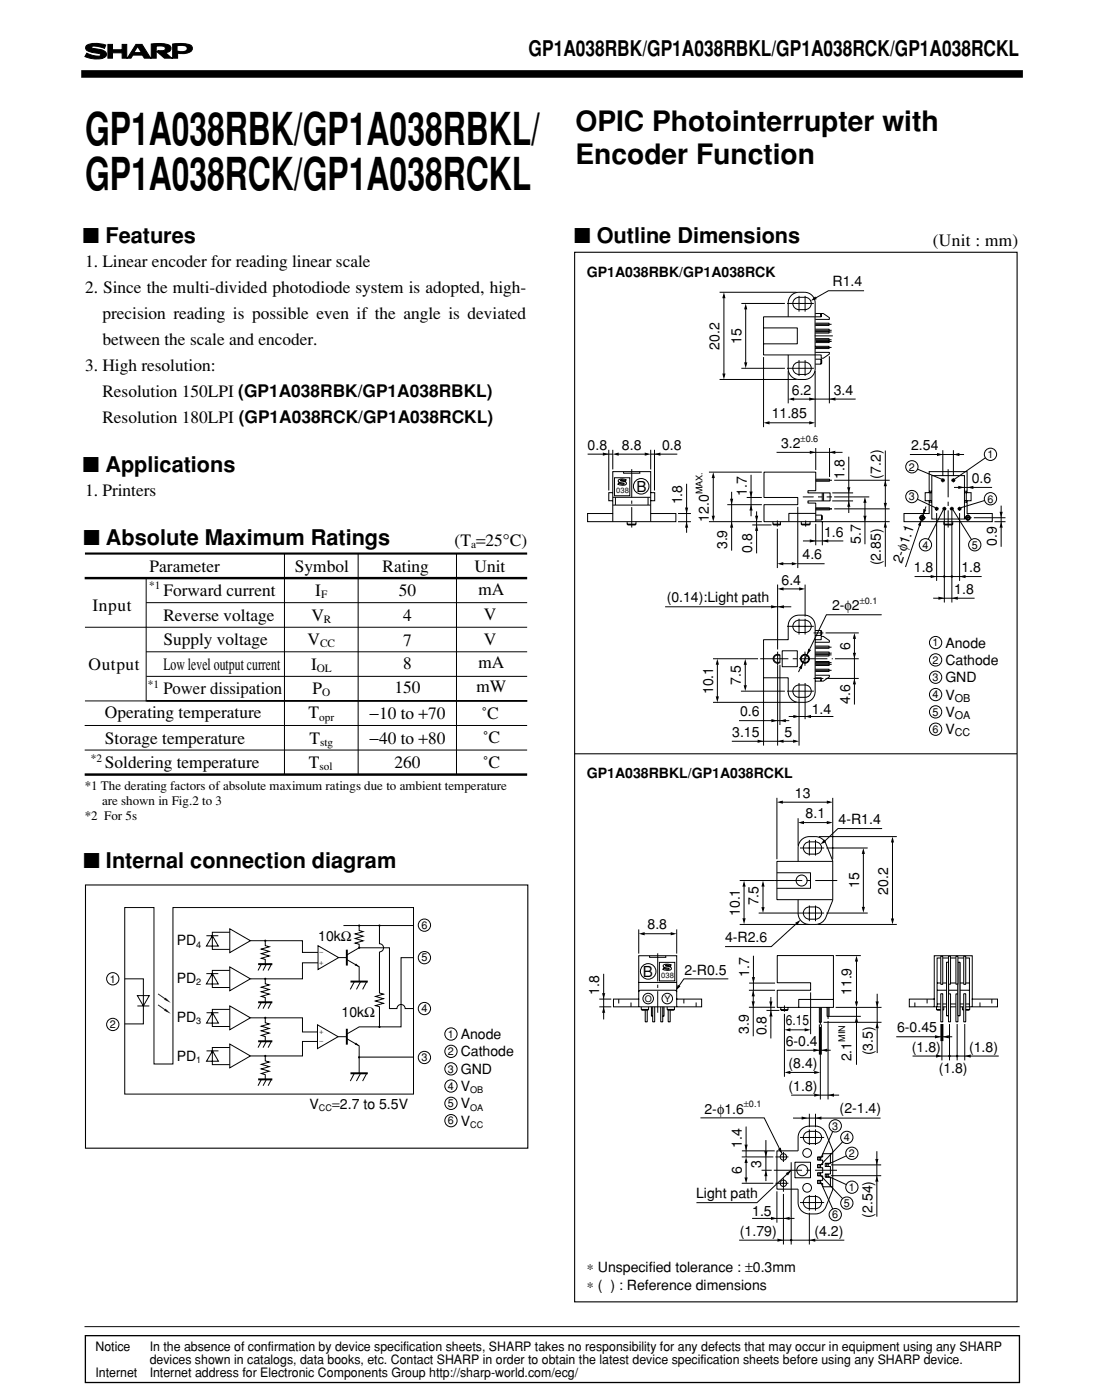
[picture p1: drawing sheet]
<svg xmlns="http://www.w3.org/2000/svg" width="180mm" height="228mm" viewBox="0 0 180 228" stroke-linecap="round" stroke-linejoin="round" font-family="sans-serif">
<path d="M13.8 12h152" fill="none" stroke="#000" stroke-width="1.2"/>
<path d="M14 7.5a3.6 3.6 0 0 1 3.2-.2l-.2 .6-1.7-.4h-.3l-.1 .2 .2 .2a4.5 4.5 0 0 1 2.1 .6 .73 .73 0 0 1 0 .8 .73 .73 0 0 1-.8 .3h-1l-1.6-.4 .3-.5a3.2 3.2 0 0 0 2.3 .3 .32 .32 0 0 0-.4-.3 3.6 3.6 0 0 1-2-.7zM17.6 7.2h.7v.9h1.6v-.9h.7v2.3h-.7v-.9h-1.6v.9h-.7zM22.1 7.2h1l1.4 2.3h-1l-.3-.5h-1.6l-.3 .5h-.6zM22.4 7.7l.5 .8h-1zM24.6 7.2a6.4 6.4 0 0 1 2.9 .1 .69 .69 0 0 1 .2 .9 .69 .69 0 0 1-.8 .4l1.1 .9h-1.2l-1.2-1.1 .1-.2 .3 .1a.96 .96 0 0 0 .9-.3 .67 .67 0 0 0-1-.5h-.5v2h-.8zM28.1 7.2a6.4 6.4 0 0 1 2.9 .1 .7 .7 0 0 1 .3 .8 .7 .7 0 0 1-.7 .5l-1 .1-.7-.1v.9h-.8zM28.9 7.5h1a.41 .41 0 0 1 .5 .5l-.5 .3-1-.1zM13.8 216h152" fill="none" stroke="#000" stroke-width=".16"/>
<path d="M14 7.5a3.6 3.6 0 0 1 3.2-.2l-.2 .6-1.7-.4h-.3l-.1 .2 .2 .2a4.5 4.5 0 0 1 2.1 .6 .73 .73 0 0 1 0 .8 .73 .73 0 0 1-.8 .3h-1l-1.6-.4 .3-.5a3.2 3.2 0 0 0 2.3 .3 .32 .32 0 0 0-.4-.3 3.6 3.6 0 0 1-2-.7zM17.6 7.2h.7v.9h1.6v-.9h.7v2.3h-.7v-.9h-1.6v.9h-.7zM22.1 7.2h1l1.4 2.3h-1l-.3-.5h-1.6l-.3 .5h-.6zM24.6 7.2a6.4 6.4 0 0 1 2.9 .1 .69 .69 0 0 1 .2 .9 .69 .69 0 0 1-.8 .4l1.1 .9h-1.2l-1.2-1.1 .1-.2 .3 .1a.96 .96 0 0 0 .9-.3 .67 .67 0 0 0-1-.5h-.5v2h-.8zM28.1 7.2a6.4 6.4 0 0 1 2.9 .1 .7 .7 0 0 1 .3 .8 .7 .7 0 0 1-.7 .5l-1 .1-.7-.1v.9h-.8z" fill="#000"/>
<g fill="#fff">
<path d="M28.9 7.5h1a.41 .41 0 0 1 .5 .5l-.5 .3-1-.1z"/>
<path d="M22.4 7.7l.5 .8h-1z"/>
</g>
<path d="M128.3 51.6v-2.3a1.73 1.73 0 0 1 1.7-1.7 2.24 2.24 0 0 1 2.4 .9l.2 .8v2.3M129.3 48.7a1.92 1.92 0 0 1 2.6 .3 1 1 0 0 1-.9 1.4h-1a1 1 0 0 1-.9-.6 1 1 0 0 1 .2-1.1zM132.7 52.6h2.2v.4h-2.2M132.7 53.9h2.2v.3h-2.2M148.4 76l4.8 2M161.2 74l-5.9 4M148.4 80.9l3.8 1.8M153.5 83l-2.9 5.7M155.1 83l3.5 5.7M161.2 81.2l-4.9 1.5" fill="none" stroke="#000" stroke-width=".16"/>
<path d="M128.1 49.4h4.3M132.6 54.7h2.9M132.7 52.8h2.6M132.7 54.1h2.6" fill="none" stroke="#000" stroke-width=".16" stroke-dasharray="4.6 .5 .5 .5" stroke-linecap="butt"/>
<path d="M130 48.2v2.5M131 48.2v2.5" fill="none" stroke="#000" stroke-width=".16" stroke-dasharray="4.6 .7 .7 .7" stroke-linecap="butt"/>
<path d="M132.7 53.6h2.2v.4h-2.2z" fill="#fff" stroke="#000" stroke-width=".16"/>
<g fill="none" stroke="#000" stroke-width=".16" stroke-dasharray="4.6 .5 .5 .5" stroke-linecap="butt">
<path d="M128.1 60h4.3M132.7 53.8h2.6M132.7 56.6h2.6M132.7 55.3h2.6M132.7 78.2h2.7M153.1 78.2h.7M153.4 77.9v.7M155.1 77.9v.7M155.5 78.2h-.7M132.7 82.9h2.7M150.1 83.8v1.1M150.7 84.3h-1.2"/>
<path d="M152.1 82.9h.7M152.4 82.5v.7M153.3 82.9h.7M153.7 82.5v.7M154.9 82.5v.7M155.2 82.9h-.7M156.1 82.5v.7M156.5 82.9h-.7M157.5 83.8v1.1M158.1 84.3h-1.1"/>
</g>
<path d="M130.6 80.9h4.8" fill="none" stroke="#000" stroke-width=".16" stroke-dasharray="1.8 .7 .7 .7" stroke-linecap="butt"/>
<path d="M130 61.2v-2.6M131 61.2v-2.6" fill="none" stroke="#000" stroke-width=".16" stroke-dasharray="4.6 .7 .7 .7" stroke-linecap="butt"/>
<path d="M129.3 59.3a1.92 1.92 0 0 1 2.6 .3 1 1 0 0 1-.9 1.4h-1a1 1 0 0 1-.9-.6 1 1 0 0 1 .2-1.1zM132.6 51.6v8.5a1.73 1.73 0 0 1-1.7 1.7 2.24 2.24 0 0 1-2.4-.9l-.2-.8v-2.3M132.7 56.4h2.2v.4h-2.2M132.7 55.1h2.2v.4h-2.2M132.7 78h2.3v.4h-2.3M153.2 78h.4v.4h-.4zM155 78h.3v.4h-.3zM132.7 82.7h2.3v.3h-2.3M152.2 82.7h.4v.3h-.4zM153.5 82.7h.4v.3h-.4zM154.7 82.7h.4v.3h-.4zM156 82.7h.3v.3h-.3z" fill="none" stroke="#000" stroke-width=".16"/>
<path d="M132.7 55.4h2.2v.4h-2.2z" fill="#fff" stroke="#000" stroke-width=".16"/>
<path d="M132.7 55.6h2.6M128.1 112.6h4.3M130 113.8v-2.6M131 113.8v-2.6M132.7 109.2h2.6M132.7 107.9h2.6" fill="none" stroke="#000" stroke-width=".16" stroke-dasharray="4.6 .5 .5 .5" stroke-linecap="butt"/>
<g fill="none" stroke="#000" stroke-width=".16">
<path d="M117.1 47.6h12.5M120.6 49.4h7.1M120.6 60h7.1M124.2 53.4h5.5v2.6h-5.5M124.2 58.2v11.4M132.7 58.5h.9l.1 .1v.6l-.1 .1h-.9M132.7 51.1h.9M132.7 52h2.3v-.3l-1-.6h-.4v.5h-9.4v6.2h9.4v.5h.4l1-.6v-.3h-2.3M133.6 51.1v.5M133.6 58.5v.8M135 58v7.7M117.1 61.8h12.5"/>
<path d="M128.3 60.4v5.3M132.6 60.4v9.2M130.4 85v.4l.1 .1h1.2l.1-.1v-.4M130.4 85.4h1.4M132.7 83.9h1l.1 .1v.6l-.1 .1h-1M133.7 83.9v.8M153.6 85v.4l.1 .1h1.2l.1-.1v-.4M153.6 85.4h1.4M129.3 111.8a1.92 1.92 0 0 1 2.6 .4 1 1 0 0 1-.9 1.4h-1a1 1 0 0 1-.9-.7 1 1 0 0 1 .2-1.1zM132.7 109h2.2v.3h-2.2M132.7 107.7h2.2v.4h-2.2"/>
</g>
<path d="M123.7 107.3h11.8" fill="none" stroke="#000" stroke-width=".16" stroke-dasharray="4.6 .7 .7 .4" stroke-linecap="butt"/>
<path d="M132.7 108h2.2v.4h-2.2z" fill="#fff" stroke="#000" stroke-width=".16"/>
<path d="M128.1 102h4.3M130 100.8v2.5M131 100.8v2.5M132.4 103.1h1.6M132.7 108.2h2.6M132.7 105.4h2.6M132.7 106.6h2.6" fill="none" stroke="#000" stroke-width=".16" stroke-dasharray="4.6 .5 .5 .5" stroke-linecap="butt"/>
<path d="M129.3 101.3a1.92 1.92 0 0 1 2.6 .3 1 1 0 0 1-.9 1.4h-1a1 1 0 0 1-.9-.6 1 1 0 0 1 .2-1.1zM132.7 105.2h2.2v.4h-2.2M132.7 106.5h2.2v.3h-2.2" fill="none" stroke="#000" stroke-width=".16"/>
<path d="M132.7 106.2h2.2v.3h-2.2z" fill="#fff" stroke="#000" stroke-width=".16"/>
<path d="M102.8 76.4v9.5M126.5 84.8v1M131.1 84.8v1M132.7 82.9h2.7M126.5 108.4v-2.3M131 108.4v-2.3M132.4 110.5h1.6M132.7 106.4h2.6" fill="none" stroke="#000" stroke-width=".16" stroke-dasharray="4.6 .5 .5 .5" stroke-linecap="butt"/>
<g fill="none" stroke="#000" stroke-width=".16">
<path d="M117.8 48.1v13.2M121.3 49.9v9.6M140.6 47.4h-5.8l-2.4 1.3M95.6 74h4.1M99.1 73.3v6.6M99.7 76.8h6.2v6.8h4.1v1.4h-14.4v-1.4h4.1zM99.7 73.3v3.2M100 77.8h2.5v2.9h-2.5zM100.2 74h5.2M100.7 78.1l.5-.1 .7 .1-.1 .2-.6-.1-.2 .1 .6 .1a.3 .3 0 0 1 .3 .5l-.6 .1-.8-.1 .2-.3 .6 .2h.3l-.1-.1a.86 .86 0 0 1-.9-.5zM101.5 76.8v.3h2.6v-.3M105.9 74h4.3"/>
<path d="M105.9 73.3v3.2M106.5 73.3v6.6M111.7 78.8v8M115.4 76.9h8.6M116.1 77.4v7.1M122.2 77.3v6.8M124.3 76.9h8.4v3h-1.2v.4h3.6v1.3h-3.6v.3h1.2v3.1h-8.4v-2.8h5.5v-1.2h-5.5zM124.7 68.9h7.5M126.4 73.7h10.7M128.7 65h10.5M132.7 73v3.5M135 73v4.7"/>
<path d="M135.7 78.2h9.1M138.1 74.4v9.1M144.1 73.4v18.9M148.1 74h8.8M151.2 80h.4M151.6 77.5h5.3v7h-5.3zM153.4 73.3v4.2M155.1 73.3v4.2M155.2 79.4h6.2M156.9 80h.5M99.7 80.2h-.6v1.3h.6M99.7 81h6.2"/>
<path d="M99.7 82.3h6.2M99.7 83.6v1.4M100.1 81v1.2M102.1 85v.4l.1 .1h1.2l.1-.1v-.4M102.1 85.4h1.4M105.5 81v1.2M105.9 80.2h.6v1.3h-.6M105.9 83.6v1.4M108.2 98.8h20.6M110.3 85h2.1M110.3 83.6h2.1M115.4 85h8.6"/>
<path d="M118.3 82.2h5.7M119.1 80.1v9.6M121.5 81h2.5M122.4 85.5h3.2M123.1 83.3v6.8M125.8 85v.4l.1 .1h1.1v-.5M125.8 85.4h1.2M126.5 86.1v6.4M126.5 95.2v10.6M127 91.8h2.3M127 95.9h3.5M129.8 82.5v10"/>
<path d="M129.8 91.8h4.4M130.7 88.1h6.5M131 95.2v5.2M132.7 85.3v3.5M132.7 85h12.1M132.7 83.6h-4.3v1.3M133.8 80.3v1.3M133.8 84.9v3.9M134 80.3v1.3M135.4 80.3h3.4M135.4 81.6h3.4M135.7 82.9h9.1"/>
<path d="M135.7 80.9h5.8M140.7 81.4v7.2M148.8 93.9h10.9M150.7 82.5l-3.4 9.8M151.2 80.2v-3.4h6.2v3.4M151.2 81.5v2.1h-4.1v1.4h14.4v-1.4h-4.1v-2.1M151.2 81.8h.4M151.3 80.2v1.3M151.6 80.2h-1v1.3h1M151.9 97.4h6.7M152.4 83.6v11M153.7 83.2v14.9"/>
<path d="M154.9 83.2v14.9M156.1 83.6v11M156.9 81.8h.5M156.9 80.2h1.1v1.3h-1.1M157.2 80.2v1.3M158.5 84.3h5.1M161.8 85h1.8M162.9 82.3v6.7M116 114.4h13.6M116 107.3h7.3M116.7 107.8v6.1M120.3 117.4h8.1"/>
<path d="M120.6 112.6h7.1M121.3 107.8v4.3M124.2 104.2h4.1v-2.3a1.73 1.73 0 0 1 1.7-1.7 2.24 2.24 0 0 1 2.4 .8l.2 .9v10.7a1.73 1.73 0 0 1-1.7 1.8 2.24 2.24 0 0 1-2.4-.9l-.2-.9v-2.2h-4.1zM124.2 110.4v11M126 106.8a.73 .73 0 0 1 .9-.1v1.2a.73 .73 0 0 1-.9-.2 .73 .73 0 0 1 0-.9zM126.5 108.4v13M126.9 106.8a.61 .61 0 0 0-.8 .1 .61 .61 0 0 0 0 .8 .61 .61 0 0 0 .8 .1M126.9 108.3v9.8M127.3 106h2.4v2.6h-2.4zM128.3 116.7h7.3M130 113.8v7.6M131 113.8v3.3"/>
<path d="M132.6 104.2h1v-.6h.4l1 .7v.3h-2.3M132.7 102.7h.9l.1 .1v.5l-.1 .2h-.9M132.7 110h2.3v.2l-1 .7h-.4v-.5h-1M133.6 102.7v.8M133.6 110.4v.5M133.6 110.9h-.9M134.3 103.1h5.4M134.3 110.5h5.4M135.9 107.3h3.8M139 103.6v11.1M143.5 100.1h-9l-4.6 9.3M119.1 120.7h10.4"/>
<circle cx="104.3" cy="79.2" r="1.27"/>
<circle cx="150.1" cy="84.3" r=".29"/>
<circle cx="150.1" cy="84.3" r=".4"/>
<circle cx="157.5" cy="84.3" r=".29"/>
<circle cx="157.5" cy="84.3" r=".4"/>
<circle cx="131" cy="107.3" r=".61"/>
<circle cx="131" cy="107.3" r=".73"/>
</g>
<path d="M154.3 76.4v9.5" fill="none" stroke="#000" stroke-width=".16" stroke-dasharray="4.6 .7 .7 .7" stroke-linecap="butt"/>
<path d="M93.5 41.1h72v170.9h-72zM93.5 122.8h72" fill="none" stroke="#000" stroke-width=".18"/>
<g fill="#000">
<path d="M117.8 47.6l.3 1h-.6zM121.1 59h.5l-.3 1zM121.3 49.4l.3 1h-.5zM131.9 49l.8-.7 .2 .4zM98.1 73.7l1 .3-1 .2zM99.7 74l1-.3v.5zM104.9 73.7l1 .3-1 .2zM106.5 74l1-.3v.5zM116.1 76.9l.2 1h-.5zM117.5 60.8h.6l-.3 1zM124.2 68.9l1-.3v.5zM128.3 65l.9-.3v.6z"/>
<path d="M131.7 64.7l.9 .3-.9 .3zM131.7 68.6l.9 .3-.9 .2zM131.8 73.4l.9 .3-.9 .2zM135 73.7l.9-.3v.5zM135 65l.9-.3v.6zM137.9 79.3h.5l-.3 1zM144.1 78.2l.2 1h-.5zM152.5 73.8l.9 .2-.9 .3zM155.9 79.1l1 .3-1 .2zM155.2 74l.9-.2v.5zM157.4 79.4l1-.3v.5zM111.5 82.7h.5l-.3 .9z"/>
<path d="M111.7 85l.3 .9h-.5zM115.8 84h.5l-.2 1zM118.8 81.2h.5l-.2 1zM119.1 85l.2 .9h-.5zM122 80h.5l-.3 1zM122.2 82.2l.3 .9h-.5zM122.9 84h.5l-.3 1zM123.1 85.5l.3 .9h-.5zM125.5 98.6l.9 .2-.9 .3zM126.5 91.8l1-.3v.6zM126.5 95.9l1-.3v.6zM126.6 98.8l1-.2v.5z"/>
<path d="M128.9 91.5l.9 .3-.9 .3zM130 95.6l1 .3-1 .3zM131.8 87.8l.9 .3-.9 .3zM133.8 88.1l1-.3v.6zM138.1 81.6l.3 .9h-.5zM140.5 84h.5l-.3 1zM140.7 80.9l.3 1h-.5zM143.8 81.9h.5l-.2 1zM144.1 85l.2 .9h-.5zM149.9 84.7l-.1 1-.4-.2zM150.3 82.9l.4 .1-.5 .9zM151.4 93.6l1 .3-1 .2z"/>
<path d="M152.7 97.2l1 .2-1 .3zM154.9 97.4l1-.2v.5zM156.1 93.9l1-.3v.5zM162.7 83.3h.5l-.3 1zM162.9 85l.3 .9h-.5zM116.7 107.3l.3 .9h-.5zM116.5 113.4h.5l-.3 1zM121.3 107.3l.2 1h-.5zM121 111.6h.5l-.2 1zM125.5 117.1l1 .3-1 .2zM126.9 117.4l1-.3v.5zM129.1 116.4l1 .3-1 .2z"/>
<path d="M130.7 108l-.2 1-.5-.2zM131 116.7l1-.3v.5zM131.5 105.6l.5 .3-.7 .7zM139 110.5l.3 .9h-.5zM139 103.1l.3 .9h-.5zM138.8 106.3h.5l-.3 1zM123.3 120.5l.9 .2-.9 .3zM126.5 120.7l1-.2v.5zM129.1 120.5l.9 .2-.9 .3z"/>
<circle cx="153.7" cy="93.9" r=".2"/>
<circle cx="154.9" cy="93.9" r=".2"/>
</g>
<g fill="#fff" stroke="#000" stroke-width=".16">
<circle cx="150.6" cy="88.7" r="1"/>
<circle cx="158.6" cy="88.7" r="1"/>
<circle cx="161.2" cy="81.2" r="1"/>
<circle cx="161.2" cy="74" r="1"/>
<circle cx="148.4" cy="76" r="1"/>
<circle cx="148.4" cy="80.9" r="1"/>
<circle cx="152.2" cy="104.6" r="1"/>
<circle cx="152.2" cy="107.5" r="1"/>
<circle cx="152.2" cy="110.3" r="1"/>
<circle cx="152.2" cy="113.1" r="1"/>
<circle cx="152.2" cy="115.9" r="1"/>
<circle cx="152.2" cy="118.8" r="1"/>
</g>
<path d="M130.2 138.1h3.9M131.7 139.3v-2.5M132.7 139.3v-2.5M126 143.4h10.2M130.2 148.7h3.9M131.7 147.5v2.5M132.7 147.5v2.5M127.6 163.7v1.1M133.5 164.1v2.8M134.7 164.1v1.8" fill="none" stroke="#000" stroke-width=".16" stroke-dasharray="4.6 .7 .7 .7" stroke-linecap="butt"/>
<g fill="none" stroke="#000" stroke-width=".16">
<path d="M131 137.4a1.91 1.91 0 0 1 2.6 .3 1 1 0 0 1-.9 1.4h-1a1 1 0 0 1-.9-.6 1 1 0 0 1 .2-1.1zM103.9 155.6h6.2v7.1h4.1v1.3h-14.4v-1.3h4.1zM103.9 160h6.2M105.7 155.6v.3h2.6v-.3M107.3 156.7h2.5v3h-2.5zM108 157.1l.5-.1 .7 .1-.1 .2-.6-.1-.2 .1 .6 .1a.3 .3 0 0 1 .3 .5l-.6 .1-.7-.1 .1-.3 .6 .2h.3l-.1-.1a.87 .87 0 0 1-.9-.5zM126.4 142.1h5.5v2.6h-5.5M126.5 155.6h9.1v8.5h-9.1v-2.8h5.4v-1.3h-5.4zM129.9 140.3v-2.2a1.83 1.83 0 0 1 1.8-1.9 2.45 2.45 0 0 1 2.5 .8l1.3 3.3v6.2l-1.1 2.9a1.84 1.84 0 0 1-1.7 1.1 2.37 2.37 0 0 1-2.6-.9l-.2-.9v-2.2M131 148a1.91 1.91 0 0 1 2.6 .3 1 1 0 0 1-.9 1.4h-1a1 1 0 0 1-.9-.6 1 1 0 0 1 .2-1.1zM135.5 140.3h-9.1v6.2h9.1M152 155.6h6.2v7.1h4.1v1.3h-14.3v-1.3h4z"/>
<path d="M103.9 161.5l.3-.2h5.6l.3 .2M103.9 162.6v1.4M104.3 164v.4l.2 .1h.9l.1-.1v-.4M104.3 164.4h1.2M105 164.5v1.9h.3v-1.9M106 163.9v1.6h.2M106.2 163.9v2.5h.3v-2.5M107.5 163.9v2.5h.3v-2.5M108 163.9v1.6h-.2M108.6 164v.4l.1 .1h.9l.2-.1v-.4M108.6 164.4h1.2M108.7 164.5v1.9h.4v-1.9"/>
<path d="M110.1 162.6v1.4M127.1 164.1v.3l.1 .1h.9l.1-.1v-.3M127.1 164.4h1.1M133.3 164.1v2.4h.4v-2.4M134.6 164.1v1.4h.3v-1.4M135.6 162.8h-5.6v1.2M152 162.6v1.4M152.4 164v.4l.1 .1h.9l.2-.1v-.4M152.4 164.4h1.2M152.5 161.3h5.3M152.5 160.1h5.3M152.5 163.5h5.3"/>
<path d="M152.5 164v-8h5.3v8M156.6 164v.4l.1 .1h1l.1-.1v-.4M156.6 164.4h1.2M158.2 162.6v1.4"/>
<circle cx="105.5" cy="158.2" r="1.27"/>
<circle cx="130.4" cy="143.4" r=".9"/>
<circle cx="105.5" cy="162.6" r=".86"/>
<circle cx="108.6" cy="162.6" r=".86"/>
</g>
<path d="M100.7 162.7v1.3M102.7 164v-1.3M111.3 162.7v1.3M113.3 164v-1.3M148.9 164v-1.3M150.9 162.7v1.3M159.5 164v-1.3M161.4 162.7v1.3" fill="none" stroke="#000" stroke-width=".16" stroke-dasharray=".7 .7" stroke-linecap="butt"/>
<path d="M107 155.2v9.7" fill="none" stroke="#000" stroke-width=".16" stroke-dasharray="4.6 .5 .5 .5" stroke-linecap="butt"/>
<g fill="#fff" stroke="#000" stroke-width=".16">
<path d="M155.9 156.7h.3v8.7h-.3z"/>
<path d="M155.6 161.9h.3v4.5h-.3z"/>
<path d="M154 156.7h.4v8.7h-.4z"/>
<path d="M154.4 161.9h.3v4.5h-.3z"/>
<path d="M153.1 161.8h.3v4.6h-.3z"/>
<path d="M156.8 161.8h.3v4.6h-.3z"/>
</g>
<path d="M125.9 190.6h10.3M126.2 188.4h2.1M126.2 192.7h2.1M127.5 194.1v-2.2M127.5 189.2v-1.6M130.2 195.8h3.9M130.2 185.2h3.9M131.7 194.6v2.6M131.7 186.5v-2.6M132.7 194.6v2.6M132.7 186.5v-2.6" fill="none" stroke="#000" stroke-width=".16" stroke-dasharray="4.6 .7 .7 .7" stroke-linecap="butt"/>
<g fill="none" stroke="#000" stroke-width=".16">
<path d="M126.4 187.4h3.5v-2.2a1.83 1.83 0 0 1 1.8-1.8 2.45 2.45 0 0 1 2.5 .7l1.3 3.3v6.2l-1.1 3a1.83 1.83 0 0 1-1.7 1.1 2.37 2.37 0 0 1-2.6-.9l-.2-.9v-2.2h-3.5zM129.4 189.3h2.5v2.5h-2.5zM131 195.1a1.91 1.91 0 0 1 2.6 .3 1 1 0 0 1-.9 1.4h-1a1 1 0 0 1-.9-.6 1 1 0 0 1 .2-1.1zM131 184.5a1.91 1.91 0 0 1 2.6 .3 1 1 0 0 1-.9 1.4h-1a1 1 0 0 1-.9-.6 1 1 0 0 1 .2-1.1zM131.7 181.4v2.2M132.7 181.4v2.2"/>
<circle cx="130.6" cy="190.6" r=".9"/>
</g>
<g fill="#fff" stroke="#000" stroke-width=".16">
<path d="M155.9 156.7h.3v8.7h-.3z"/>
<path d="M155.6 155.7h.3v4.6h-.3z"/>
<path d="M154.4 155.7h.3v4.6h-.3z"/>
<path d="M153.1 155.7h.3v4.6h-.3z"/>
<path d="M156.8 155.7h.3v4.6h-.3z"/>
</g>
<g fill="none" stroke="#000" stroke-width=".16">
<path d="M126.4 129.9v10M126.9 130.6h8.1M129.9 133.3v4.4M130.3 134h4.7M133.2 136.2h12.7M134.5 138.1h6.7M135.5 129.9v10M140.5 138.6v9.6M143.5 134.9h-7.1l-2.5 2.4M145.2 136.7v13.4M98.2 158.6v7.4M103.9 151.4v3.9"/>
<path d="M104.4 152.1h5.2M110.1 151.4v3.9M118.5 159.4h-7.2l-1 1.4M120.4 150.5h11.3M120.4 143.4h5.6M121.1 143.9v6.1M122.6 155.6v5.7M123.5 148.7h6.7M124.2 143.9v4.3M129.8 150.2l-4.3 4h-7.5M133 150.5h12.9M134.5 148.7h6.7"/>
<path d="M136 155.6h4.1M139.4 156.1v7.5M97.5 162.7h2M97.5 164h2M121.9 164h4.2M121.9 161.3h4.2M121.9 160.1h4.2M122.6 161.3v7.5M124.7 164.5h2.1M125.4 162.4v6.7M127.6 165.1v10.3M128 171h7.2"/>
<path d="M128.1 167.7h3.3M128.1 174.6h4.9M128.7 178.3h7.8M131.9 161.6v6.8M133.3 166.8v4.9M133.5 167.2v11.8M133.7 166.8v4.9M134 166.5h9.4M134.7 166.3v12.7M134.9 165.5h5.2M136 164.1h7.4M139.4 164.1v9.3"/>
<path d="M142.7 161.8v9.7M145.8 168.8h9.2M148.5 172h14M153.1 166.8v2.7M153.3 166.8v5.9M153.4 166.8v2.7M154.5 166.8v5.9M155.7 166.8v5.9M157 166.8v5.9M114 182h10.4l2.8 5.9M120.7 188.4h5.1M120.7 192.7h5.1"/>
<path d="M120.7 187.4h5.4M121.4 183.5v4.9M121.4 188.9v3.3M122.4 198.4h6.9M123.9 190.6h1.7M124.6 185.7v6.6M128.7 190.6l-5.5 5.3h-9.9M129 182.1h14.3M133.3 188.4v.5M133.3 189.6v.6M133.3 191v.5M133.3 192.2v.5"/>
<path d="M133.5 188.4v.5M133.5 189.6v.6M133.5 191v.5M133.5 192.2v.5M134.5 189.4v.6M134.5 191.2v.5M134.8 189.4v.6M134.8 191.2v.5M135.1 187.9v1.5h-.8v.6h.8v1.2h-.8v.5h.8v1.6M135.2 189.7h8.2M135.2 191.5h8.2M135.5 187.9h-1.6v.5h-.9v.5h.9v.8h-.9v.5h.9v.8h-.9v.5h.9v.7h-.9v.5h.9v.6h1.6"/>
<path d="M142.7 187.5v10.6M120.3 202h17.1"/>
<circle cx="127.5" cy="192.7" r=".52"/>
<circle cx="127.5" cy="188.4" r=".52"/>
<circle cx="131.3" cy="187.8" r=".71"/>
<circle cx="131.3" cy="193.4" r=".71"/>
</g>
<g fill="#000">
<path d="M126.4 130.6l1-.2v.5zM129.9 134l.9-.3v.5zM134.1 136.7l.3 .4-.9 .4zM134.5 133.7l1 .3-1 .2zM134.5 130.4l1 .2-1 .3zM140.5 138.1l.2 1h-.5zM145.2 136.2l.3 1h-.5zM103.9 152.1l1-.3v.5zM109.1 151.8l1 .3-1 .2zM120.8 149.5h.5l-.2 1zM121.1 143.4l.2 1h-.5zM122.3 159.1h.6l-.3 1z"/>
<path d="M123.9 147.7h.5l-.2 1zM124.2 143.4l.2 1h-.5zM129.4 150.3l.9-.5-.6 .9zM139.4 155.6l.2 1h-.5zM140.2 147.7h.5l-.2 1zM145 149.6h.5l-.3 .9zM98 161.7h.5l-.3 1zM98.2 164l.3 .9h-.5zM110.3 160.4l.4 .2-.7 .7zM122.3 163.1h.5l-.2 .9zM122.6 161.3l.2 1h-.5zM125.2 163.1h.5l-.3 1z"/>
<path d="M125.5 164.6l.2 .9h-.5zM127.6 167.7l1-.3v.6zM127.6 174.6l1-.2v.5zM130.9 167.4l1 .3-1 .3zM132.4 170.8l.9 .2-.9 .3zM132.5 174.4l1 .2-1 .3zM132.5 178.1l1 .2-1 .3zM133.7 171l.9-.2v.5zM134.7 178.3l1-.2v.5zM139.1 163.1h.5l-.2 1zM139.4 165.5l.2 1h-.5zM142.5 163.1h.5l-.3 1z"/>
<path d="M142.7 166.5l.3 .9h-.5zM152.1 168.6l1 .2-1 .3zM152.3 171.7l1 .3-1 .2zM153.4 168.8l1-.2v.5zM157 172l1-.3v.5zM121.4 188.4l.3 1h-.6zM121.1 191.8h.6l-.3 .9zM121.1 186.4h.6l-.3 1zM124.6 190.6l.3 .9h-.5zM124.4 187.5h.5l-.3 .9zM125.5 198.2l.9 .2-.9 .3zM126.6 187.1l.5-.2 .1 1z"/>
<path d="M127.9 191l.8-.4-.5 .8zM127.5 198.4l1-.2v.5zM130.5 181.8l.9 .3-.9 .2zM132.7 182.1l1-.3v.5zM142.4 188.7h.5l-.2 1zM142.7 191.5l.2 .9h-.5zM126.5 201.7l1 .3-1 .2zM131.7 202l1-.3v.5z"/>
</g>
<path d="M154 156.7h.4v8.7h-.4z" fill="#fff" stroke="#000" stroke-width=".16"/>
<path d="M133.5 192.5l2.4 5.3" fill="none" stroke="#000" stroke-width=".16"/>
<g fill="#000">
<circle cx="154.5" cy="172" r=".2"/>
<circle cx="155.7" cy="172" r=".2"/>
<circle cx="128.7" cy="202" r=".2"/>
</g>
<circle cx="135.9" cy="197.8" r="1" fill="#fff" stroke="#000" stroke-width=".16"/>
<path d="M133.4 191.3l4.4 4.6" fill="none" stroke="#000" stroke-width=".16"/>
<circle cx="137.8" cy="195.9" r="1" fill="#fff" stroke="#000" stroke-width=".16"/>
<path d="M134.7 191.5l3.9 1.8" fill="none" stroke="#000" stroke-width=".16"/>
<circle cx="138.6" cy="193.3" r="1" fill="#fff" stroke="#000" stroke-width=".16"/>
<path d="M135.9 183.3l-2.4 5.4" fill="none" stroke="#000" stroke-width=".16"/>
<circle cx="135.9" cy="183.3" r="1" fill="#fff" stroke="#000" stroke-width=".16"/>
<path d="M137.8 185.2l-4.4 4.6" fill="none" stroke="#000" stroke-width=".16"/>
<circle cx="137.8" cy="185.2" r="1" fill="#fff" stroke="#000" stroke-width=".16"/>
<path d="M138.6 187.8l-3.9 1.8" fill="none" stroke="#000" stroke-width=".16"/>
<circle cx="138.6" cy="187.8" r="1" fill="#fff" stroke="#000" stroke-width=".16"/>
<g fill="none" stroke="#000" stroke-width=".16">
<path d="M23.8 98.1h62M23.8 94.1v20M46.3 90.1v35.9M58.3 90.1v35.9M74.3 90.1v35.9M13.8 118.1h72M13.8 102.1h72M13.8 114.1h72M23.8 106.1h62M23.8 110.1h62M13.8 122.1h72M126.4 194v5.1"/>
<path d="M127.5 194.4v8.3M128.7 189.3v13.4M131.7 197.5v5.2"/>
</g>
<path d="M13.8 94.1h72M13.8 126.1h72" fill="none" stroke="#000" stroke-width=".4"/>
<path d="M13.8 90.1h72" fill="none" stroke="#000" stroke-width=".35"/>
<g fill="#fff" stroke="#000" stroke-width=".16">
<circle cx="18.4" cy="159.4" r="1"/>
<circle cx="18.4" cy="166.8" r="1"/>
<circle cx="73.4" cy="168.4" r="1"/>
<circle cx="73.4" cy="171.2" r="1"/>
<circle cx="73.4" cy="174.1" r="1"/>
<circle cx="69.1" cy="172.2" r="1"/>
<circle cx="69.1" cy="156" r="1"/>
<circle cx="69.1" cy="164.2" r="1"/>
<circle cx="69.1" cy="150.7" r="1"/>
<circle cx="73.4" cy="176.9" r="1"/>
<circle cx="73.4" cy="179.7" r="1"/>
<circle cx="73.4" cy="182.5" r="1"/>
</g>
<g fill="none" stroke="#000" stroke-width=".16">
<path d="M20.3 159.4h3v7.3h-3M33.6 158.6h1.9M33.6 152.4h1.9M34.6 158.6l.9 1.6h-1.9zM34.6 152.4l.9 1.7h-1.9zM37.7 158h-3.1v2.8h3.1M37.7 151.8h-3.1v2.8h3.1M43.2 159.4v.8l.6 .2-1.3 .4 1.3 .3-1.3 .4 1.3 .4-1.3 .4 .7 .2v.7M55.1 155.9h1.3M56.4 156.3l2 1.1v2.5M57.7 159.9l-.7 1.2M58.4 150.7v.8l.7 .2-1.3 .4 1.3 .4-1.3 .3 1.3 .4-1.3 .4 .6 .2v.5"/>
<path d="M58.7 159.9l-.7 1.2M59.7 159.9l-.7 1.2M61.7 155v6.7l.7 .2-1.3 .4 1.3 .3-1.3 .4 1.3 .4-1.3 .4 .6 .2v3.2M22.4 162.1h1.9l-1 1.7zM22.4 163.8h1.9M33.6 171.1h1.9M33.6 164.9h1.9M34.6 171.1l.9 1.7h-1.9zM34.6 164.9l.9 1.7h-1.9zM37.7 170.6h-3.1v2.8h3.1M37.7 164.4h-3.1v2.8h3.1M42.5 175.8l-.5 1"/>
<path d="M42.5 169.6l-.5 1M42.5 163.2l-.5 1.1M43.2 172v.8l.6 .2-1.3 .3 1.3 .4-1.3 .4 1.3 .3-1.3 .4 .7 .2v.8M43.2 165.8v.8l.6 .1-1.3 .4 1.3 .4-1.3 .4 1.3 .3-1.3 .4 .7 .2v.8M43.3 175.8l-.5 1M43.3 169.6l-.5 1M43.3 163.2l-.5 1.1M44.2 175.8l-.6 1M44.2 169.6l-.6 1M44.2 163.2l-.6 1.1M55 168.8h1.4M56.4 169.2l2 1.1v4.5"/>
<path d="M57.7 174.8l-.7 1.3M58.7 174.8l-.7 1.3M59.7 174.8l-.7 1.3"/>
</g>
<path d="M56.4 154.7v2.5M57 159.9h2.9M42 175.8h2.3M42 169.6h2.3M42 163.2h2.3M56.4 167.5v2.6M57 174.8h2.8" fill="none" stroke="#000" stroke-width=".32"/>
<path d="M57.9 156.9l.5 .5-.7-.2zM57.9 169.8l.5 .5-.7-.2z" fill="#000"/>
<path d="M37.4 151.3l3.3 1.9-3.3 1.9z" fill="#fff" stroke="#000" stroke-width=".16"/>
<path d="M42 157h2.3" fill="none" stroke="#000" stroke-width=".32"/>
<g fill="none" stroke="#000" stroke-width=".16">
<path d="M20.3 147.8h4.8v25.5h3v-25.5h39.2v30.4h-47zM40.7 153.2h8.5v1.9h3.1M42.5 157l-.5 1M43.2 153.2v.8l.6 .2-1.3 .4 1.3 .3-1.3 .4 1.3 .4-1.3 .4 .7 .1v.8M43.3 157l-.5 1M44.2 157l-.6 1M52.3 156.8h-3.1v2.6h-8.5M55.9 150.7h11.4M61.7 150.7v3a.67 .67 0 0 1 .7 .6 .67 .67 0 0 1-.7 .7M67.3 156h-2v11.2h-6.9l-2 1.2M40.7 165.8h8.5v2.3h3.1M52.3 169.6h-3.1v2.4h-8.5"/>
<path d="M58.4 172.2h8.9"/>
</g>
<g fill="#fff" stroke="#000" stroke-width=".16">
<path d="M37.4 157.5l3.3 1.9-3.3 1.9z"/>
<path d="M37.4 163.8l3.3 2-3.3 1.9z"/>
<path d="M37.4 170l3.3 2-3.3 1.9z"/>
</g>
<g fill="#000">
<path d="M26.9 162.5l.9 .8-1.1-.5zM26.9 164.3l.9 .8-1.1-.5z"/>
<circle cx="43.2" cy="159.4" r=".17"/>
<circle cx="43.2" cy="153.2" r=".17"/>
<circle cx="58.4" cy="154.3" r=".17"/>
<circle cx="58.4" cy="150.7" r=".17"/>
<circle cx="61.7" cy="150.7" r=".17"/>
<circle cx="43.2" cy="165.8" r=".17"/>
<circle cx="43.2" cy="172" r=".17"/>
<circle cx="58.4" cy="172.2" r=".17"/>
<circle cx="61.7" cy="167.2" r=".17"/>
</g>
<path d="M56.4 155.5l2-1.2h5v9.9h1.2a.67 .67 0 0 1 .7-.6 .67 .67 0 0 1 .6 .6h1.3" fill="none" stroke="#000" stroke-width=".16"/>
<path d="M25.7 161.9l1.6 1.1M25.7 163.6l1.6 1.2" fill="none" stroke="#231f20" stroke-width=".16"/>
<g fill="#fff" stroke="#000" stroke-width=".16">
<path d="M51.7 154l3.4 1.9-3.4 2z"/>
<path d="M51.7 166.9l3.3 1.9-3.3 2z"/>
</g>
<path d="M13.9 144.1h72v42.9h-72z" fill="none" stroke="#000" stroke-width=".18"/>
<path d="M13.9 217.5h152v7.6h-152z" fill="none" stroke="#000" stroke-width=".21"/>
<g font-size="7.4">
<text x="13.8" y="23.6">GP1A038RBK/GP1A038RBKL/</text>
<text x="13.8" y="31">GP1A038RCK/GP1A038RCKL</text>
</g>
<g font-size="4.6">
<text x="93.6" y="21.3">OPIC Photointerrupter with</text>
<text x="93.6" y="26.8">Encoder Function</text>
</g>
<g font-size="3.5">
<text x="86" y="9.1">GP1A038RBK/GP1A038RBKL/GP1A038RCK/GP1A038RCKL</text>
<text x="13.5" y="39.6">■ Features</text>
<text x="93.4" y="39.5">■ Outline Dimensions</text>
<text x="13.5" y="76.9">■ Applications</text>
<text x="13.6" y="88.8">■ Absolute Maximum Ratings</text>
<text x="13.6" y="141.4">■ Internal connection diagram</text>
</g>
<g font-size="2.8">
<text x="151.8" y="40.1">(Unit : mm)</text>
<text x="13.8" y="43.5">1. Linear encoder for reading linear scale</text>
<text x="13.8" y="47.8">2. Since the multi-divided photodiode system is adopted, high-</text>
<text x="16.7" y="52">precision reading is possible even if the angle is deviated</text>
<text x="16.7" y="56.2">between the scale and encoder.</text>
<text x="13.8" y="60.5">3. High resolution:</text>
<text x="16.7" y="64.7">Resolution 150LPI (GP1A038RBK/GP1A038RBKL)</text>
<text x="16.7" y="68.9">Resolution 180LPI (GP1A038RCK/GP1A038RCKL)</text>
<text x="13.8" y="80.7">1. Printers</text>
<text x="74" y="88.9">(T =25°C)</text>
<text x="24.3" y="93.2">Parameter</text>
<text x="48" y="93.2">Symbol</text>
<text x="62.3" y="93.2">Rating</text>
<text x="77.2" y="93.2">Unit</text>
<text x="15" y="99.5">Input</text>
<text x="26.6" y="97">Forward current</text>
<text x="26.6" y="101.1">Reverse voltage</text>
<text x="50.7" y="101.1">V</text>
<text x="51.3" y="97.1">I</text>
<text x="64.9" y="97.1">50</text>
<text x="65.6" y="101.1">4</text>
<text x="77.8" y="97">mA</text>
<text x="78.7" y="101">V</text>
<text x="26.6" y="105.1">Supply voltage</text>
<text x="50.1" y="105.1">V</text>
<text x="65.6" y="105.2">7</text>
<text x="78.7" y="105.1">V</text>
<text x="14.4" y="109.2">Output</text>
<text x="26.6" y="109.1">Low level output current</text>
<text x="26.6" y="113.1">Power dissipation</text>
<text x="50.6" y="109.1">I</text>
<text x="50.9" y="113.1">P</text>
<text x="64.2" y="112.8">150</text>
<text x="65.6" y="108.9">8</text>
<text x="77.5" y="112.7">mW</text>
<text x="77.8" y="108.8">mA</text>
<text x="17.1" y="117">Operating temperature</text>
<text x="50.2" y="117">T</text>
<text x="60.1" y="117.2">−10 to +70</text>
<text x="78.3" y="117.1">˚C</text>
<text x="17.1" y="121.2">Storage temperature</text>
<text x="17.1" y="125.1">Soldering temperature</text>
<text x="50.2" y="125.1">T</text>
<text x="50.4" y="121.2">T</text>
<text x="60.1" y="121.2">−40 to +80</text>
<text x="64.2" y="125.1">260</text>
<text x="78.5" y="121.1">˚C</text>
<text x="78.5" y="125.1">˚C</text>
</g>
<g font-size="2.5">
<text x="103.6" y="80.1">B</text>
<text x="104.6" y="159.1">B</text>
</g>
<g font-size="2.3">
<text x="95.5" y="45.1">GP1A038RBK/GP1A038RCK</text>
<text x="135.5" y="46.6">R1.4</text>
<text x="117.1" y="56.9" transform="rotate(-90 117.1 56.9)">20.2</text>
<text x="120.6" y="56" transform="rotate(-90 120.6 56)">15</text>
<text x="128.9" y="64.3">6.2</text>
<text x="135.7" y="64.3">3.4</text>
<text x="125.6" y="68.1">11.85</text>
<text x="95.6" y="73.3">0.8</text>
<text x="101.2" y="73.3">8.8</text>
<text x="107.7" y="73.2">0.8</text>
<text x="127.1" y="73">3.2</text>
<text x="143.4" y="77.9" transform="rotate(-90 143.4 77.9)">(7.2)</text>
<text x="148.3" y="73.3">2.54</text>
<text x="111" y="82.1" transform="rotate(-90 111 82.1)">1.8</text>
<text x="121.5" y="80.7" transform="rotate(-90 121.5 80.7)">1.7</text>
<text x="137.4" y="78" transform="rotate(-90 137.4 78)">1.8</text>
<text x="158.1" y="78.7">0.6</text>
<text x="115.4" y="85" transform="rotate(-90 115.4 85)">12.0</text>
<text x="118.3" y="89.5" transform="rotate(-90 118.3 89.5)">3.9</text>
<text x="134.1" y="87.4">1.6</text>
<text x="140.1" y="88.5" transform="rotate(-90 140.1 88.5)">5.7</text>
<text x="162.2" y="88.9" transform="rotate(-90 162.2 88.9)">0.9</text>
<text x="122.4" y="90" transform="rotate(-90 122.4 90)">0.8</text>
<text x="127.2" y="95.2">6.4</text>
<text x="130.6" y="91.1">4.6</text>
<text x="143.4" y="92.1" transform="rotate(-90 143.4 92.1)">(2.85)</text>
<text x="146.7" y="91.9" transform="rotate(-71 146.7 91.9)">2-φ1.1</text>
<text x="148.7" y="93.2">1.8</text>
<text x="156.4" y="93.2">1.8</text>
<text x="108.5" y="98.1">(0.14):Light path</text>
<text x="135.4" y="99.4">2-φ2</text>
<text x="155.3" y="96.7">1.8</text>
<text x="138.3" y="105.8" transform="rotate(-90 138.3 105.8)">6</text>
<text x="153.8" y="105.5">Anode</text>
<text x="116" y="113.1" transform="rotate(-90 116 113.1)">10.1</text>
<text x="120.6" y="111.5" transform="rotate(-90 120.6 111.5)">7.5</text>
<text x="153.8" y="108.3">Cathode</text>
<text x="153.8" y="111.1">GND</text>
<text x="153.8" y="113.9">V</text>
<text x="120.4" y="116.7">0.6</text>
<text x="132.1" y="116.2">1.4</text>
<text x="138.3" y="114.7" transform="rotate(-90 138.3 114.7)">4.6</text>
<text x="153.8" y="116.8">V</text>
<text x="153.8" y="119.6">V</text>
<text x="119.1" y="120">3.15</text>
<text x="127.6" y="120">5</text>
<text x="95.5" y="126.8">GP1A038RBKL/GP1A038RCKL</text>
<text x="129.3" y="129.9">13</text>
<text x="131.1" y="133.3">8.1</text>
<text x="136.5" y="134.2">4-R1.4</text>
<text x="120.4" y="149.2" transform="rotate(-90 120.4 149.2)">10.1</text>
<text x="123.5" y="147.5" transform="rotate(-90 123.5 147.5)">7.5</text>
<text x="139.8" y="144.6" transform="rotate(-90 139.8 144.6)">15</text>
<text x="144.5" y="145.7" transform="rotate(-90 144.5 145.7)">20.2</text>
<text x="28.8" y="154">PD</text>
<text x="51.8" y="153.2">10kΩ</text>
<text x="105.4" y="151.4">8.8</text>
<text x="118" y="153.4">4-R2.6</text>
<text x="28.8" y="160.1">PD</text>
<text x="97.5" y="162" transform="rotate(-90 97.5 162)">1.8</text>
<text x="111.4" y="158.7">2-R0.5</text>
<text x="121.9" y="159.1" transform="rotate(-90 121.9 159.1)">1.7</text>
<text x="28.8" y="166.4">PD</text>
<text x="55.6" y="165.7">10kΩ</text>
<text x="127.9" y="167">6.15</text>
<text x="138.6" y="162" transform="rotate(-90 138.6 162)">11.9</text>
<text x="28.8" y="172.7">PD</text>
<text x="75" y="169.2">Anode</text>
<text x="75" y="172">Cathode</text>
<text x="121.9" y="168.4" transform="rotate(-90 121.9 168.4)">3.9</text>
<text x="124.7" y="168.6" transform="rotate(-90 124.7 168.6)">0.8</text>
<text x="127.9" y="170.3">6-0.4</text>
<text x="128.3" y="173.9">(8.4)</text>
<text x="138.6" y="172.8" transform="rotate(-90 138.6 172.8)">2.1</text>
<text x="142.1" y="171.9" transform="rotate(-90 142.1 171.9)">(3.5)</text>
<text x="146" y="168.1">6-0.45</text>
<text x="148.4" y="171.3">(1.8)</text>
<text x="157.7" y="171.3">(1.8)</text>
<text x="75" y="174.9">GND</text>
<text x="75" y="177.7">V</text>
<text x="128.3" y="177.6">(1.8)</text>
<text x="152.8" y="174.8">(1.8)</text>
<text x="50.4" y="180.6">V</text>
<text x="54.1" y="180.6">=2.7 to 5.5V</text>
<text x="75" y="180.5">V</text>
<text x="75" y="183.3">V</text>
<text x="114.6" y="181.3">2-φ1.6</text>
<text x="136.6" y="181.3">(2-1.4)</text>
<text x="120.7" y="191.2" transform="rotate(-90 120.7 191.2)">6</text>
<text x="120.7" y="186.9" transform="rotate(-90 120.7 186.9)">1.4</text>
<text x="123.9" y="190.2" transform="rotate(-90 123.9 190.2)">3</text>
<text x="113.3" y="195.1">Light path</text>
<text x="122.4" y="197.9">1.5</text>
<text x="120.4" y="201.3">(1.79)</text>
<text x="132.5" y="201.3">(4.2)</text>
<text x="142" y="198.3" transform="rotate(-90 142 198.3)">(2.54)</text>
<text x="95.5" y="207.2">∗ Unspecified tolerance : ±0.3mm</text>
<text x="95.5" y="210">∗ ( ) : Reference dimensions</text>
</g>
<g font-size="2.1">
<text x="13.8" y="128.6">*1 The derating factors of absolute maximum ratings due to ambient temperature</text>
<text x="16.6" y="131.1">are shown in Fig.2 to 3</text>
<text x="13.8" y="133.6">*2 For 5s</text>
<text x="15.5" y="220">Notice</text>
<text x="24.4" y="220">In the absence of confirmation by device specification sheets, SHARP takes no responsibility for any defects that may occur in equipment using any SHARP</text>
<text x="15.5" y="224.2">Internet</text>
<text x="24.4" y="224.2">Internet address for Electronic Components Group http://sharp-world.com/ecg/</text>
<text x="24.4" y="222.1">devices shown in catalogs, data books, etc. Contact SHARP in order to obtain the latest device specification sheets before using any SHARP device.</text>
</g>
<g font-size="1.8">
<text x="147.9" y="76.6">2</text>
<text x="160.7" y="74.6">1</text>
<text x="147.9" y="81.5">3</text>
<text x="160.7" y="81.8">6</text>
<text x="76.6" y="89.3">a</text>
<text x="150.1" y="89.3">4</text>
<text x="158.1" y="89.3">5</text>
<text x="24.3" y="96">*1</text>
<text x="52.2" y="97.4">F</text>
<text x="52.7" y="101.4">R</text>
<text x="52.1" y="105.4">CC</text>
<text x="151.8" y="105.3">1</text>
<text x="24.1" y="112">*1</text>
<text x="51.5" y="109.4">OL</text>
<text x="52.4" y="113.4">O</text>
<text x="151.8" y="108.1">2</text>
<text x="151.8" y="110.9">3</text>
<text x="151.8" y="113.7">4</text>
<text x="51.9" y="117.3">opr</text>
<text x="151.8" y="116.6">5</text>
<text x="151.8" y="119.4">6</text>
<text x="155.4" y="114.3">OB</text>
<text x="155.4" y="117.1">OA</text>
<text x="155.4" y="119.9">CC</text>
<text x="14.8" y="124">*2</text>
<text x="52" y="125.4">sol</text>
<text x="52.1" y="121.5">stg</text>
<text x="68.6" y="151.3">6</text>
<text x="17.9" y="160">1</text>
<text x="68.6" y="156.6">5</text>
<text x="17.9" y="167.4">2</text>
<text x="68.6" y="164.9">4</text>
<text x="68.6" y="172.8">3</text>
<text x="72.9" y="169">1</text>
<text x="72.9" y="171.8">2</text>
<text x="72.9" y="174.7">3</text>
<text x="72.9" y="177.5">4</text>
<text x="72.9" y="180.3">5</text>
<text x="72.9" y="183.1">6</text>
<text x="135.4" y="184">3</text>
<text x="137.3" y="185.9">4</text>
<text x="138.1" y="188.5">2</text>
<text x="137.3" y="196.5">5</text>
<text x="138.1" y="194">1</text>
<text x="135.4" y="198.4">6</text>
</g>
<g font-size="1.5">
<text x="130.3" y="71.9">±0.6</text>
<text x="114.3" y="80.5" transform="rotate(-90 114.3 80.5)">MAX.</text>
<text x="139.9" y="98.4">±0.1</text>
<text x="31.9" y="154.3">4</text>
<text x="31.9" y="160.4">2</text>
<text x="31.9" y="166.8">3</text>
<text x="104.9" y="163.2">O</text>
<text x="108.1" y="163.2">Y</text>
<text x="31.9" y="173.1">1</text>
<text x="137.5" y="169.6" transform="rotate(-90 137.5 169.6)">MIN</text>
<text x="76.5" y="178">OB</text>
<text x="51.9" y="180.9">CC</text>
<text x="76.5" y="180.9">OA</text>
<text x="76.5" y="183.7">CC</text>
<text x="121.1" y="180.3">±0.1</text>
</g>
<g font-size="1.2">
<text x="100.3" y="80.3">038</text>
<text x="107.6" y="159.3">038</text>
</g>
<g font-size="1.1">
<text x="52" y="155.4">−</text>
<text x="52" y="157.1">+</text>
<text x="52" y="169.9">−</text>
<text x="52" y="168.3">+</text>
</g>
</svg>
